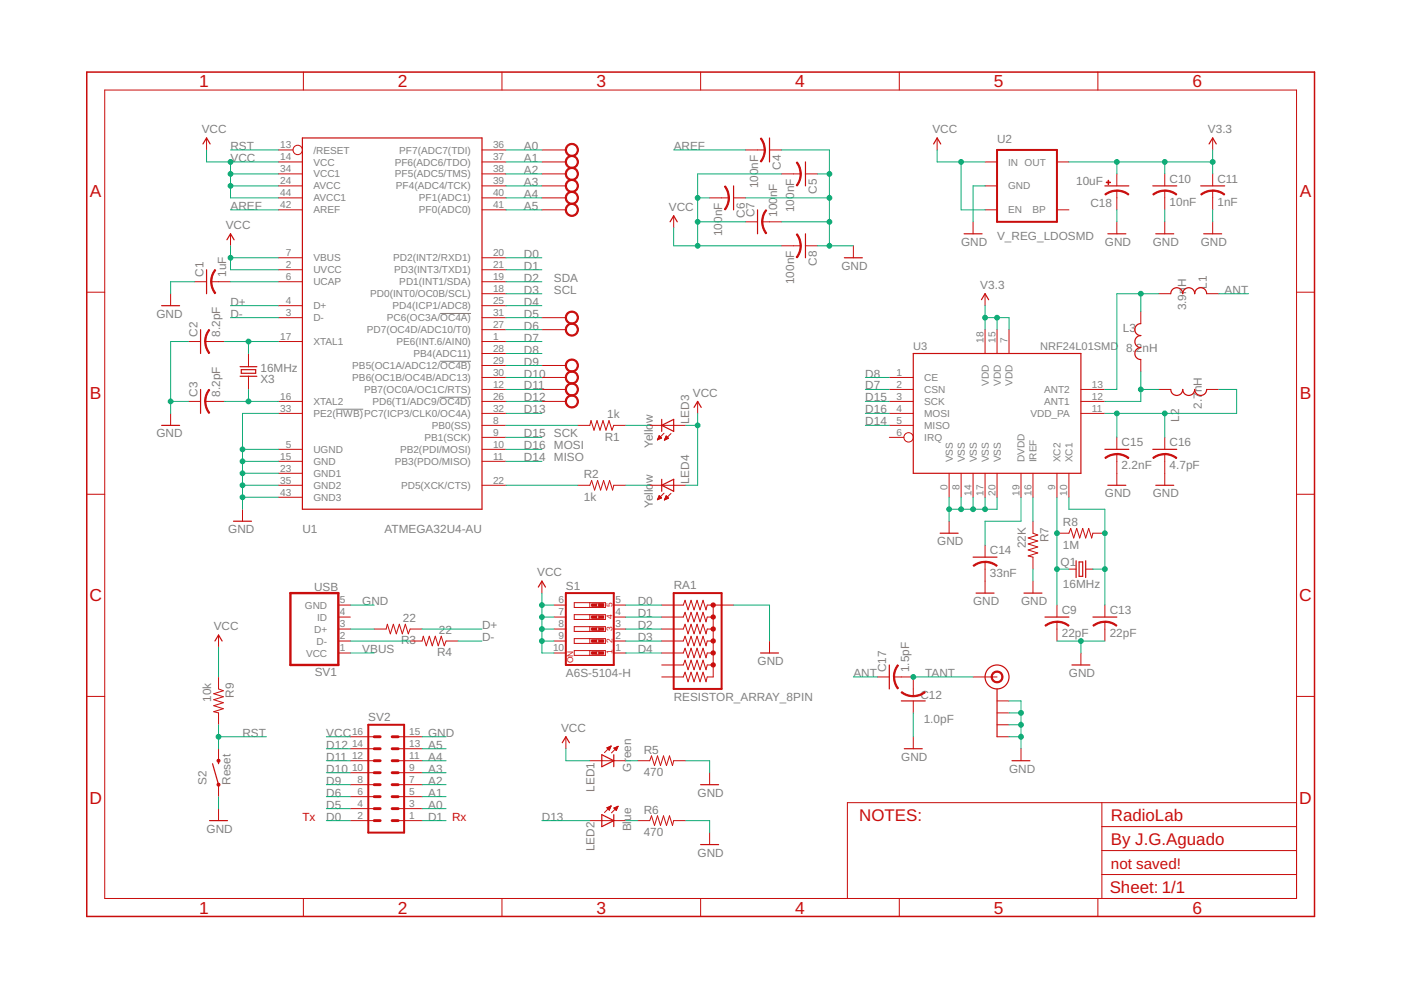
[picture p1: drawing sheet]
<svg xmlns="http://www.w3.org/2000/svg" width="297mm" height="210mm" viewBox="0 0 297 210" stroke-linecap="round" stroke-linejoin="round" font-family="sans-serif">
<path d="M93.3 66.5h6.6M93.3 76.6h6.6M71.2 86.8h5.8M93.2 84.2h6.7" fill="none" stroke="#808080" stroke-width=".21"/>
<g fill="none" stroke="#c90d0c" stroke-width=".25">
<path d="M43 30.5l.8-1.2 .8 1.2M64.1 29.3h38.1v78.7h-38.1zM155.5 39.4v5.1M163.2 29.3v5M170.8 34.3v5.1M198 30.5l.7-1.2 .8 1.2M234.3 39.4h5M244.4 39.4h5.1M254.6 39.4h5.1M256.3 30.5l.8-1.2 .8 1.2M43.8 57.2v5.1M48.1 50.8l.8-1.2 .7 1.2"/>
<path d="M142.1 47l.7-1.2 .8 1.2M160.6 44.5v5.1M170.8 49.6v5.1M179 54.7h3.8M204.4 49.6h3.8M234.9 49.6h3.8M245 49.6h3.9M255.2 49.6h3.8M34.3 64.8h3.8M42.5 69.9v5.1M50.9 77.7h3.6M50.9 79.8h3.6"/>
<path d="M51.2 78.4h3v.7h-3zM193.6 75h35.6v25.4h-35.6zM208.1 63.5l.8-1.2 .7 1.2M241.9 68.6a1.26 1.26 0 0 0-1.3 1.3 1.26 1.26 0 0 0 1.3 1.2 1.27 1.27 0 0 0-1.3 1.3 1.27 1.27 0 0 0 1.3 1.3 1.27 1.27 0 0 0-1.3 1.3 1.27 1.27 0 0 0 1.3 1.2M248.2 62.3a1.27 1.27 0 0 1 1.3-1.3 1.27 1.27 0 0 1 1.3 1.3 1.27 1.27 0 0 1 1.2-1.3 1.27 1.27 0 0 1 1.3 1.3 1.27 1.27 0 0 1 1.3-1.3 1.27 1.27 0 0 1 1.2 1.3M34.3 90.2h3.8M42.5 82.6v5.1M140.3 90.2l2.5-1.3v2.6zM140.3 88.9v2.6M147.2 86.4l.7-1.3 .8 1.3M234.3 95.3h5M244.4 95.3h5.1"/>
<path d="M248.2 82.6a1.27 1.27 0 0 0 1.3 1.2 1.27 1.27 0 0 0 1.3-1.2 1.27 1.27 0 0 0 1.2 1.2 1.27 1.27 0 0 0 1.3-1.2 1.27 1.27 0 0 0 1.3 1.2 1.27 1.27 0 0 0 1.2-1.2M49.5 110.5h3.8M140.3 101.6v2.6M140.3 102.9l2.5-1.3v2.6zM199.3 113.1h3.8M206.3 118.1h5.1M228.2 118.9v3.5M228.8 119.1h.8v3.1h-.8zM230.2 118.9v3.5M234.9 102.9h3.8M245 102.9h3.9M45.6 135.9l.7-1.3 .8 1.3"/>
<path d="M114.1 124.5l.8-1.3 .8 1.3M161.2 138.5h3.9M206.9 125.8h3.9M217.1 125.8h3.8M221.6 130.8h5M231.7 130.8h5.1M119.2 157.5l.8-1.3 .7 1.3M188.6 141v5.1M191.1 148.6h5.1M191.7 158.7h3.8M211.4 146.1v10.1M227.3 141h3.8"/>
<path d="M44.4 174h3.8M45.1 161.9l1.2 4.5M46.3 161.3v.6M127.6 160l2.5 1.3-2.5 1.3zM127.6 172.7l2.5 1.3-2.5 1.3zM130.1 160v2.6M130.1 172.7v2.6M148.5 166.4h3.9M148.5 179.1h3.9M214.6 161.3h3.8"/>
<circle cx="211.4" cy="143.5" r="2.54"/>
</g>
<g fill="none" stroke="#c90d0c" stroke-width=".21">
<path d="M22.2 19.1h252.7v171.4h-252.7zM64.3 15.3v3.8M106.4 15.3v3.8M148.5 15.3v3.8M190.7 15.3v3.8M232.8 15.3v3.8M43.8 29.3v2.5M59 31.8h3.1M59 36.9h5.1M59 34.3h5.1M59 39.4h5.1M102.2 31.8h5.1"/>
<path d="M102.2 36.9h5.1M102.2 34.3h5.1M102.2 39.4h5.1M114.9 31.8h5.1M114.9 36.9h5.1M114.9 34.3h5.1M114.9 39.4h5.1M158.1 31.8h4M163.2 31.8h2.5M165.7 36.9h4.1M170.8 36.9h2.5M198.7 29.3v2.5"/>
<path d="M208.9 34.3h2.5M208.9 39.4h2.5M224.1 34.3h2.5M236.8 36.9v2.5M247 36.9v2.5M257.1 29.3v2.5M257.1 36.9v2.5M41.3 59.7h2.5M44.8 59.7h4.1M48.9 49.6v2.5M59 59.7h5.1M59 42h5.1"/>
<path d="M59 44.5h5.1M59 57.2h5.1M59 54.7h5.1M102.2 59.7h5.1M102.2 42h5.1M102.2 44.5h5.1M102.2 57.2h5.1M102.2 54.7h5.1M114.9 42h5.1M114.9 44.5h5.1M142.8 45.8v2.5M150.5 42h4"/>
<path d="M155.5 42h2.6M158.1 47h2.5M161.6 47h4.1M165.7 52.1h4.1M170.8 52.1h2.5M180.9 52.1v2.6M206.3 47v2.6M208.9 44.5h2.5M224.1 44.5h2.5M236.8 40.4v4.1M236.8 47v2.6M247 40.4v4.1"/>
<path d="M247 47v2.6M257.1 40.4v4.1M257.1 47v2.6M18.4 62h3.8M36.2 62.3v2.5M40 72.4h2.5M43.5 72.4h4.1M52.7 75v2.7M52.7 79.8v2.8M59 72.4h5.1M59 67.4h5.1M59 64.8h5.1"/>
<path d="M102.2 72.4h5.1M102.2 67.4h5.1M102.2 69.9h5.1M102.2 77.5h5.1M102.2 62.3h5.1M102.2 64.8h5.1M102.2 75h5.1M114.9 67.4h5.1M114.9 69.9h5.1M114.9 77.5h5.1M208.9 62.3v2.5M208.9 69.9v5.1"/>
<path d="M211.4 69.9v5.1M213.9 69.9v5.1M241.9 66.1v2.5M241.9 76.2v2.6M245.7 62.3h2.5M255.8 62.3h2.6M274.9 62h3.8M36.2 87.7v2.5M40 85.1h2.5M43.5 85.1h4.1M59 85.1h5.1M59 87.7h5.1"/>
<path d="M59 97.8h5.1M59 95.3h5.1M102.2 85.1h5.1M102.2 90.2h5.1M102.2 80h5.1M102.2 82.6h5.1M102.2 87.7h5.1M102.2 92.7h5.1M102.2 97.8h5.1M102.2 95.3h5.1M114.9 85.1h5.1M114.9 80h5.1"/>
<path d="M114.9 82.6h5.1M122.5 90.2h2.6l.2-1 .6 2 .7-2 .6 2 .6-2 .7 2 .6-2 .7 2 .3-1h2.6M137.8 90.2h7.6M139.4 93.2h.1M139.4 93.1h.3M139.5 93h.5M139.6 92.9h.7M139.6 92.8h.6M139.7 92.6h.3M139.7 92.5h.2M139.8 92.4l-.4 .9M139.8 92.4l.5 .5"/>
<path d="M139.8 92.4h.1M140.3 92.9l-.9 .4M140.8 91.9l-1.4 1.4M140.9 93.2h.2M140.9 93.1h.4M141 93h.6M141.1 92.9h.6M141.1 92.8h.5M141.2 92.6h.3M141.2 92.5h.1M141.2 92.4l.6 .5-.9 .4zM142.3 91.9l-1.4 1.4"/>
<path d="M147.9 85.1v2.6M188.6 85.1h5M188.6 90.2h5M188.6 80h5M188.6 82.6h5M188.6 87.7h5M188.6 92.7h3M229.2 85.1h5.1M229.2 82.6h5.1M229.2 87.7h5.1M236.8 92.7v2.6M236.8 96.3v6.6"/>
<path d="M245.7 82.6h2.5M247 92.7v2.6M247 96.3v6.6M255.8 82.6h2.6M18.4 104.8h3.8M51.4 108v2.5M59 102.9h5.1M59 105.4h5.1M59 100.4h5.1M102.2 102.9h5.1M122.5 102.9h2.6l.3-1 .7 2 .6-2 .6 2 .7-2 .6 2 .6-2 .7 2 .2-1h2.6M137.8 102.9h7.6"/>
<path d="M139.4 105.9h.1M139.5 105.8h.3M139.5 105.7h.6M139.6 105.5h.7M139.6 105.4h.5M139.7 105.3h.3M139.7 105.2h.2M139.8 105.1l.5 .5-.9 .4zM140.8 104.6l-1.4 1.4M140.9 105.9h.2M141 105.8h.4M141 105.7h.7"/>
<path d="M141.1 105.5h.6M141.1 105.4h.4M141.2 105.3h.2M141.2 105.2h.1M141.2 105.1l.6 .5-.9 .4zM142.3 104.6l-1.4 1.4M201.2 100.4v5M201.2 110.5v2.6M203.8 100.4v5M206.3 100.4v5M208.9 100.4v5M208.9 115.6v2.5"/>
<path d="M208.9 119.1v6.7M211.4 100.4v5M216.5 100.4v5M219 110.5v2.6l1 .3-2 .7 2 .6-2 .6 2 .7-2 .6 2 .6-2 .7 1 .2v2.6M219 100.4v5M224.1 100.4v5M224.1 113.1h2.5l.4-1.1 .6 2.1 .7-2.1 .6 2.1 .7-2.1 .6 2.1 .6-2.1 .7 2.1 .2-1h2.6M226.6 100.4v5M274.9 104.8h3.8M46.3 134.6v2.6M71.7 133.4h2.6M71.7 135.9h2.6"/>
<path d="M71.7 138.5h2.6M71.7 130.8h2.6M71.7 128.3h2.6M79.3 133.4h2.6l.2-1 .7 2 .6-2 .6 2 .7-2 .6 2 .6-2 .7 2 .4-1h2.5M87 135.9h2.5l.2-1 .7 2 .6-2 .7 2 .6-2 .6 2 .7-2 .6 2 .4-1h2.5M114.9 123.2v2.6M117.4 133.4h2.6M117.4 135.9h2.6M117.4 138.5h2.6M117.4 130.8h2.6M117.4 128.3h2.6M121.8 127.8h6.6v1h-6.6z"/>
<path d="M121.8 130.3h6.6v1h-6.6zM121.8 132.9h6.6v1h-6.6zM121.8 135.4h6.6v1h-6.6zM121.8 137.9h6.6v1.1h-6.6zM125.1 127.8v1M125.1 130.3v1M125.1 132.9v1M125.1 135.4v1M125.1 137.9v1.1M126.4 128h.6M126.4 128.5h.6M126.4 130.6h.6"/>
<path d="M126.4 131.1h.6M126.4 133.1h.6M126.4 133.6h.6M126.4 135.7h.6M126.4 136.2h.6M126.4 138.2h.6M126.4 138.7h.6M130.1 133.4h2.6M130.1 135.9h2.6M130.1 138.5h2.6M130.1 130.8h2.6M130.1 128.3h2.6"/>
<path d="M140.3 133.4h4.6l.3-1 .7 2 .6-2 .7 2 .6-2 .6 2 .7-2 .6 2 .2-1h1.3M140.3 135.9h4.6l.3-1 .7 2 .6-2 .7 2 .6-2 .6 2 .7-2 .6 2 .2-1h1.3M140.3 138.5h4.6l.3-1.1 .7 2.1 .6-2.1 .7 2.1 .6-2.1 .6 2.1 .7-2.1 .6 2.1 .2-1h1.3M140.3 130.8h4.6l.3-1 .7 2 .6-2 .7 2 .6-2 .6 2 .7-2 .6 2 .2-1h1.3M140.3 128.3h4.6l.3-1 .7 2 .6-2 .7 2 .6-2 .6 2 .7-2 .6 2 .2-1h5.6M151.2 128.3v15.2h-1.3l-.2 1-.6-2-.7 2-.6-2-.6 2-.7-2-.6 2-.7-2-.3 1h-4.6M163.2 135.9v2.6M219 123.2v2.6M224.1 128.3v2.5M224.1 131.8v4.1M226.6 120.7h1.6M229.2 138.5v2.5"/>
<path d="M230.2 120.7h1.5M234.3 128.3v2.5M234.3 131.8v4.1M18.4 147.7h3.8M46.3 143.5v2.6l1 .4-2 .6 2 .6-2 .7 2 .6-2 .6 2 .7-2 .6 1 .3v2.5M46.3 158.7v2.6M74.3 156.2h5M74.3 158.7h5M84.4 156.2h5.1M84.4 158.7h5.1M120 156.2v2.5M128.7 158.6l.9-.4-.4 .9z"/>
<path d="M128.7 158.6h.7M128.8 158.7h.5M128.8 158.5h.6M129 158.9h.3M129.1 159h.1M129.1 158.4h.4M129.4 158.2h.1M129.6 158.2l-1.4 1.4M130.2 158.6l.8-.4-.3 .9zM130.2 158.6h.7M130.3 158.7h.5M130.4 158.9h.4"/>
<path d="M130.5 158.5h.4M130.5 159h.2M130.6 159.1h.1M130.7 158.4h.3M131 158.2v.1M131 158.2l-1.4 1.4M140.3 141h4.6l.3-1 .7 2 .6-2 .7 2 .6-2 .6 2 .7-2 .6 2 .2-1h1.3M186 143.5h2.6M189.6 143.5h4v4.1M193.6 148.6v2.6M193.6 156.2v2.5M206.3 143.5h5.1"/>
<path d="M211.4 148.6h2.5M211.4 151.2h2.5M211.4 153.7h2.5M211.4 156.2h2.5M216.5 158.7v2.6M274.9 147.7h3.8M46.3 166.4v2.5M46.3 171.4v2.6M74.3 174h5M74.3 171.4h5M74.3 168.9h5M74.3 166.4h5"/>
<path d="M74.3 163.8h5M74.3 161.3h5M84.4 174h5.1M84.4 171.4h5.1M84.4 168.9h5.1M84.4 166.4h5.1M84.4 163.8h5.1M84.4 161.3h5.1M125.1 174h7.6M125.1 161.3h7.6M128.7 171.3h.7M128.8 171.4h.5"/>
<path d="M128.9 171.5h.4M128.9 171.2h.6M129.1 171.6h.1M129.2 171.7v.1M129.2 171h.3M129.5 170.9h.1M129.6 170.9l-1.4 1.4M129.6 170.9l-.4 .9-.5-.5M129.6 170.9l-.9 .4M130.2 171.3l.8-.4-.3 .9zM130.2 171.4h.6M130.2 171.3h.7"/>
<path d="M130.3 171.5h.5M130.5 171.6h.2M130.5 171.2h.4M130.6 171.7h.1M130.8 171h.2M131 170.9l-1.4 1.4M135.2 174h2.6l.3-1 .7 2 .6-2 .6 2 .7-2 .6 2 .6-2 .7 2 .2-1h2.6M135.2 161.3h2.6l.3-1 .7 2 .6-2 .6 2 .7-2 .6 2 .6-2 .7 2 .2-1h2.6M150.5 163.8v2.6M150.5 176.5v2.6M233.6 170.2v20.3M233.6 175.3h41.3"/>
<path d="M274.9 170.2h-95.2v20.3M64.3 190.5v3.8M106.4 190.5v3.8M148.5 190.5v3.8M190.7 190.5v3.8M232.8 190.5v3.8M233.6 185.4h41.3M233.6 180.3h41.3"/>
<circle cx="63.1" cy="31.8" r=".99"/>
<circle cx="192.6" cy="92.7" r=".99"/>
</g>
<g fill="#c90d0c" stroke="#c90d0c" stroke-width=".21">
<path d="M45.6 57.1l.1 .2-.7 1.4-.1 1h-.2v-.2a3.9 3.9 0 0 1 .9-2.4z" fill-rule="evenodd"/>
<path d="M44.7 59.7h.2l.2 1 .6 1.4-.2 .2-.6-1.2z" fill-rule="evenodd"/>
<path d="M44.3 69.8l.2 .2-.7 1.4-.2 1h-.2l.2-1.3z" fill-rule="evenodd"/>
<path d="M43.4 72.4h.3l.1 1 .7 1.4-.2 .2-.7-1.2z" fill-rule="evenodd"/>
<path d="M44.3 82.5l.2 .2-.7 1.4-.2 1h-.2l.2-1.3z" fill-rule="evenodd"/>
<path d="M43.4 85.1h.3l.1 1 .7 1.4-.2 .2-.7-1.2z" fill-rule="evenodd"/>
<path d="M162 31.8h.3l-.1 .8-.4 1.1-.4 .7-.2-.2 .5-.9z" fill-rule="evenodd"/>
<path d="M161.2 29.4l.2-.1 .4 .7 .5 1.8h-.3l-.1-1z" fill-rule="evenodd"/>
<path d="M169.6 36.9h.3l-.1 .8-.3 1-.5 .7-.2-.1 .5-.9z" fill-rule="evenodd"/>
<path d="M168.8 34.5l.2-.2 .5 .7 .4 1.9h-.3l-.3-1.5z" fill-rule="evenodd"/>
<path d="M154.4 42h.3l-.1 .8-.4 1-.4 .7-.2-.1 .5-.9z" fill-rule="evenodd"/>
<path d="M153.6 39.6l.2-.2 .4 .7 .4 1.9h-.2l-.1-1.1z" fill-rule="evenodd"/>
<path d="M169.6 52.1h.3l-.1 .8-.3 1.1-.5 .7-.2-.2 .7-1.4z" fill-rule="evenodd"/>
<path d="M168.8 49.7l.2-.1 .5 .6 .4 1.9h-.3l-.3-1.5z" fill-rule="evenodd"/>
<path d="M191.2 146.6l1.4 .7 1 .2v.2h-.8l-1.1-.4-.6-.4z" fill-rule="evenodd"/>
<path d="M193.6 147.5l1.5-.3 .9-.6 .2 .3-1.2 .6-1.4 .2z" fill-rule="evenodd"/>
<path d="M190.3 140.9l.2 .2-.7 1.4-.1 1h-.3l.2-1.3z" fill-rule="evenodd"/>
<path d="M189.4 143.5h.3l.1 1 .7 1.4-.2 .2-.6-1.2z" fill-rule="evenodd"/>
<path d="M210.5 142.6a1.26 1.26 0 0 1 2 .3 1.26 1.26 0 0 1-.7 1.8 1.26 1.26 0 0 1-1.7-1.2h.3a1.01 1.01 0 0 1 1.5-.8 1.01 1.01 0 0 1 .1 1.7 1.01 1.01 0 0 1-1.6-.6v-.3h-.3z" fill-rule="evenodd"/>
<path d="M247 40.3l1.3 .2 1.2 .7-.1 .2-1.4-.7-1-.2z" fill-rule="evenodd"/>
<path d="M244.4 41.2l1.2-.7 1.4-.2v.3l-1.1 .1-1.3 .7z" fill-rule="evenodd"/>
<path d="M257.1 40.3l1.4 .2 1.2 .7-.2 .2-.9-.5-1.5-.4z" fill-rule="evenodd"/>
<path d="M254.6 41.2l1.2-.7 1.3-.2v.3l-1 .1-1.4 .7z" fill-rule="evenodd"/>
<path d="M236.8 40.3l1.3 .2 1.3 .7-.2 .2-1.4-.7-1-.2z" fill-rule="evenodd"/>
<path d="M234.3 41.2l1.2-.7 1.3-.2v.3l-1 .1-1.4 .7z" fill-rule="evenodd"/>
<path d="M120.2 30.8a1.39 1.39 0 0 1 2.2 .3 1.39 1.39 0 0 1-.8 2 1.39 1.39 0 0 1-1.8-1.3h.3a1.15 1.15 0 0 1 1.6-1.1 1.15 1.15 0 0 1 .3 1.9 1.15 1.15 0 0 1-1.9-.5v-.3h-.3z" fill-rule="evenodd"/>
<path d="M120.2 33.4a1.39 1.39 0 0 1 2.2 .2 1.39 1.39 0 0 1-.8 2.1 1.39 1.39 0 0 1-1.8-1.4h.3a1.15 1.15 0 0 1 1.6-1.1 1.15 1.15 0 0 1 .3 2 1.15 1.15 0 0 1-1.9-.6v-.3h-.3z" fill-rule="evenodd"/>
<path d="M120.2 35.9a1.39 1.39 0 0 1 2.2 .3 1.39 1.39 0 0 1-.8 2 1.39 1.39 0 0 1-1.8-1.3h.3a1.15 1.15 0 0 1 1.6-1.1 1.15 1.15 0 0 1 .3 1.9 1.15 1.15 0 0 1-1.9-.6v-.2h-.3z" fill-rule="evenodd"/>
<path d="M120.2 38.5a1.39 1.39 0 0 1 2.2 .2 1.39 1.39 0 0 1-.8 2.1 1.39 1.39 0 0 1-1.8-1.4h.3a1.15 1.15 0 0 1 1.6-1.1 1.15 1.15 0 0 1 .3 1.9 1.15 1.15 0 0 1-1.9-.5v-.3h-.3z" fill-rule="evenodd"/>
<path d="M120.2 41a1.39 1.39 0 0 1 2.2 .2 1.39 1.39 0 0 1-.8 2.1 1.39 1.39 0 0 1-1.8-1.3h.3a1.15 1.15 0 0 1 1.6-1.1 1.15 1.15 0 0 1 .3 1.9 1.15 1.15 0 0 1-1.9-.6v-.2h-.3z" fill-rule="evenodd"/>
<path d="M120.2 43.5a1.39 1.39 0 0 1 2.2 .3 1.39 1.39 0 0 1-.8 2 1.39 1.39 0 0 1-1.8-1.3h.3a1.15 1.15 0 0 1 1.6-1.1 1.15 1.15 0 0 1 .3 1.9 1.15 1.15 0 0 1-1.9-.5v-.3h-.3z" fill-rule="evenodd"/>
<path d="M120.2 66.4a1.4 1.4 0 0 1 2.2 .2 1.4 1.4 0 0 1-.8 2.1 1.4 1.4 0 0 1-1.8-1.3h.3a1.15 1.15 0 0 1 1.6-1.1 1.15 1.15 0 0 1 .3 1.9 1.15 1.15 0 0 1-1.9-.6v-.2h-.3z" fill-rule="evenodd"/>
<path d="M120.2 68.9a1.4 1.4 0 0 1 2.2 .3 1.4 1.4 0 0 1-.8 2 1.4 1.4 0 0 1-1.8-1.3h.3a1.15 1.15 0 0 1 1.6-1.1 1.15 1.15 0 0 1 .3 1.9 1.15 1.15 0 0 1-1.9-.5v-.3h-.3z" fill-rule="evenodd"/>
<path d="M120.2 76.5a1.4 1.4 0 0 1 2.2 .3 1.4 1.4 0 0 1-.8 2 1.4 1.4 0 0 1-1.8-1.3h.3a1.15 1.15 0 0 1 1.6-1.1 1.15 1.15 0 0 1 .3 1.9 1.15 1.15 0 0 1-1.9-.5v-.3h-.3z" fill-rule="evenodd"/>
<path d="M120.2 79.1a1.4 1.4 0 0 1 2.2 .2 1.4 1.4 0 0 1-.8 2.1 1.4 1.4 0 0 1-1.8-1.4h.3a1.15 1.15 0 0 1 1.6-1 1.15 1.15 0 0 1 .3 1.9 1.15 1.15 0 0 1-1.9-.6v-.3h-.3z" fill-rule="evenodd"/>
<path d="M120.2 81.6a1.4 1.4 0 0 1 2.2 .3 1.4 1.4 0 0 1-.8 2 1.4 1.4 0 0 1-1.8-1.3h.3a1.15 1.15 0 0 1 1.6-1.1 1.15 1.15 0 0 1 .3 1.9 1.15 1.15 0 0 1-1.9-.5v-.3h-.3z" fill-rule="evenodd"/>
<path d="M120.2 84.2a1.4 1.4 0 0 1 2.2 .2 1.4 1.4 0 0 1-.8 2.1 1.4 1.4 0 0 1-1.8-1.4h.3a1.15 1.15 0 0 1 1.6-1 1.15 1.15 0 0 1 .3 1.9 1.15 1.15 0 0 1-1.9-.6v-.3h-.3z" fill-rule="evenodd"/>
<path d="M224.1 131.7h.3a3.9 3.9 0 0 1 2.3 .9l-.2 .2-1.4-.7-1-.1z" fill-rule="evenodd"/>
<path d="M221.6 132.6l1.2-.7 1.3-.2v.3l-1 .1-1.4 .7z" fill-rule="evenodd"/>
<path d="M234.3 131.7l1.3 .2 1.2 .7-.1 .2-1.4-.7-1-.1z" fill-rule="evenodd"/>
<path d="M231.7 132.6l1.2-.7 1.4-.2v.3l-1.1 .1-1.3 .7z" fill-rule="evenodd"/>
<path d="M208.9 119h.2a3.9 3.9 0 0 1 2.3 .9l-.1 .2-1.4-.7-1-.1z" fill-rule="evenodd"/>
<path d="M206.3 119.9l1.2-.7 1.4-.2v.3l-1.1 .1-1.3 .7z" fill-rule="evenodd"/>
<path d="M236.8 96.1l1.3 .3 1.3 .6-.2 .2-.9-.5-1.5-.3z" fill-rule="evenodd"/>
<path d="M234.3 97l1.2-.6 1.3-.2v.2l-1 .1-1.4 .7z" fill-rule="evenodd"/>
<path d="M247 96.1l1.3 .3 1.2 .6-.1 .2-.9-.5-1.5-.3z" fill-rule="evenodd"/>
<path d="M244.4 97l1.2-.6 1.4-.2v.2l-1.1 .1-1.3 .7z" fill-rule="evenodd"/>
<path d="M150.8 128.1a.46 .46 0 0 1 .8-.1 .46 .46 0 0 1-.2 .7 .46 .46 0 0 1-.7-.4h.6h-.6z" fill-rule="evenodd"/>
<path d="M150.8 130.6a.46 .46 0 0 1 .8-.1 .46 .46 0 0 1-.2 .8 .46 .46 0 0 1-.7-.5l.6 .1-.6-.1z" fill-rule="evenodd"/>
<path d="M150.8 133.1a.46 .46 0 0 1 .8 0 .46 .46 0 0 1-.2 .7 .46 .46 0 0 1-.7-.4h.6h-.6z" fill-rule="evenodd"/>
<path d="M150.8 135.7a.46 .46 0 0 1 .8-.1 .46 .46 0 0 1-.2 .7 .46 .46 0 0 1-.7-.4h.6h-.6z" fill-rule="evenodd"/>
<path d="M150.8 140.8a.46 .46 0 0 1 .8-.1 .46 .46 0 0 1-.2 .7 .46 .46 0 0 1-.7-.4h.6h-.6z" fill-rule="evenodd"/>
<path d="M150.8 138.2a.46 .46 0 0 1 .8 0 .46 .46 0 0 1-.2 .7 .46 .46 0 0 1-.7-.4h.6h-.6z" fill-rule="evenodd"/>
<path d="M162.4 44.5l.2 .1-.6 .9-.3 1.5h-.2l.2-1.3z" fill-rule="evenodd"/>
<path d="M161.5 47h.3l.1 1 .7 1.4-.3 .2-.6-1.2z" fill-rule="evenodd"/>
<circle cx="46.3" cy="166.4" r=".33"/>
<circle cx="46.3" cy="161.3" r=".33"/>
</g>
<path d="M211.4 31.8h12.7v15.2h-12.7zM120 125.8h10.1v15.2h-10.1zM142.8 125.8h10.2v20.3h-10.2zM78.1 153.7h7.6v22.8h-7.6z" fill="none" stroke="#c90d0c" stroke-width=".42"/>
<g fill="#c90d0c" stroke="#c90d0c" stroke-width=".21">
<path d="M234.5 38.6h.9v.1h-.9z"/>
<path d="M234.9 38.2h.2v.9h-.2z"/>
<path d="M125.4 128h1v.5h-1z"/>
<path d="M127 128h1v.5h-1z"/>
<path d="M125.4 130.6h1v.5h-1z"/>
<path d="M127 130.6h1v.5h-1z"/>
<path d="M125.4 133.1h1v.5h-1z"/>
<path d="M127 133.1h1v.5h-1z"/>
<path d="M125.4 135.7h1v.5h-1z"/>
<path d="M127 135.7h1v.5h-1z"/>
<path d="M125.4 138.2h1v.5h-1z"/>
<path d="M127 138.2h1v.5h-1z"/>
</g>
<g fill="none" stroke="#c90d0c" stroke-width=".61">
<path d="M79.3 156.2h1.3M79.3 158.7h1.3M83.1 156.2h1.3M83.1 158.7h1.3M79.3 168.9h1.3M79.3 171.4h1.3M79.3 174h1.3M79.3 163.8h1.3M79.3 166.4h1.3M79.3 161.3h1.3M83.1 168.9h1.3M83.1 171.4h1.3"/>
<path d="M83.1 174h1.3M83.1 163.8h1.3M83.1 166.4h1.3M83.1 161.3h1.3"/>
</g>
<path d="M61.6 125.8h10.1v15.2h-10.1z" fill="none" stroke="#c90d0c" stroke-width=".51"/>
<path d="M18.4 15.3h260.3v179h-260.3z" fill="none" stroke="#c90d0c" stroke-width=".32"/>
<g fill="none" stroke="#0dab76" stroke-width=".21">
<path d="M43.8 31.8v2.5h15.2M48.9 31.8h10.1M48.9 36.9h10.1M48.9 34.3v7.7h10.1M48.9 39.4h10.1M107.3 31.8h7.6M107.3 36.9h7.6M107.3 39.4h7.6M107.3 34.3h7.6M142.8 31.8h15.3M165.7 31.8h10.2v20.3M165.7 36.9h-17.8v15.2"/>
<path d="M173.3 36.9h2.6M198.7 31.8v2.5h10.2M203.8 34.3v10.2h5.1M208.9 39.4h-2.6v7.6M226.6 34.3h30.5M236.8 34.3v2.6M247 34.3v2.6M257.1 31.8v5.1M41.3 59.7h-5.1v2.6M48.9 59.7h10.1M48.9 44.5h10.1M48.9 52.1v5.1h10.1"/>
<path d="M48.9 54.7h10.1M107.3 59.7h7.6M107.3 42h7.6M107.3 44.5h7.6M107.3 54.7h7.6M107.3 57.2h7.6M142.8 48.3v3.8h22.9M147.9 47h10.2M147.9 42h2.6M158.1 42h17.8M165.7 47h10.2M173.3 52.1h7.6"/>
<path d="M236.8 44.5v2.5M247 44.5v2.5M257.1 44.5v2.5M40 72.4h-3.8v15.3M47.6 72.4h11.4M48.9 64.8h10.1M48.9 67.4h10.1M52.7 72.4v2.6M107.3 72.4h7.6M107.3 62.3h7.6M107.3 64.8h7.6M107.3 67.4h7.6"/>
<path d="M107.3 69.9h7.6M107.3 75h7.6M107.3 77.5h7.6M208.9 64.8v5.1M208.9 67.4h5v2.5M211.4 67.4v2.5M241.9 78.8v6.3h-7.6M241.9 62.3v3.8M245.7 62.3h-8.9v20.3h-2.5M258.4 62.3h6.3M36.2 85.1h3.8M47.6 85.1h11.4"/>
<path d="M51.4 97.8h7.6M51.4 95.3h7.6M52.7 82.6v2.5M59 87.7h-7.6v20.3M107.3 97.8h7.6M107.3 95.3h7.6M107.3 87.7h7.6M107.3 85.1h7.6M107.3 90.2h15.2M107.3 80h7.6M107.3 92.7h7.6M107.3 82.6h7.6"/>
<path d="M132.7 90.2h5.1M145.4 90.2h2.5M147.9 87.7v15.2h-2.5M183.5 87.7h5.1M183.5 85.1h5.1M183.5 90.2h5.1M183.5 80h5.1M183.5 82.6h5.1M236.8 87.7v5M241.9 82.6h3.8M247 87.7v5M258.4 82.6h3.8v5.1h-27.9"/>
<path d="M51.4 105.4h7.6M51.4 102.9h7.6M51.4 100.4h7.6M107.3 102.9h15.2M132.7 102.9h5.1M201.2 105.4v5.1M203.8 105.4v2.6M206.3 105.4v2.6M208.9 105.4v2.6M211.4 105.4v2.6h-10.2M216.5 105.4v5.1h-7.6v5.1M219 105.4v5.1"/>
<path d="M224.1 105.4v22.9M226.6 105.4v2.6h7.7v20.3M46.3 137.2v6.3M74.3 128.3h5M74.3 135.9h12.7M74.3 133.4h5M74.3 138.5h5M89.5 133.4h12.7M97.1 135.9h5.1M114.9 128.3h2.5M114.9 135.9h2.5M114.9 130.8h2.5"/>
<path d="M114.9 133.4h2.5M114.9 125.8v12.7h2.5M132.7 128.3h7.6M132.7 135.9h7.6M132.7 130.8h7.6M132.7 133.4h7.6M132.7 138.5h7.6M155.5 128.3h7.7v7.6M219 120.7v2.5M224.1 135.9h10.2M224.1 120.7h2.5M229.2 135.9v2.6"/>
<path d="M231.7 120.7h2.6M46.3 156.2h10.2M46.3 153.7v5M69.2 156.2h5.1M69.2 158.7h5.1M89.5 156.2h5.1M89.5 158.7h5.1M120 158.7v2.6h5.1M180.9 143.5h5.1M193.6 151.2v5M193.6 143.5h12.7M213.9 148.6h2.6v10.1"/>
<path d="M213.9 151.2h2.6M213.9 153.7h2.6M213.9 156.2h2.6M46.3 168.9v2.5M69.2 161.3h5.1M69.2 174h5.1M69.2 171.4h5.1M69.2 168.9h5.1M69.2 166.4h5.1M69.2 163.8h5.1M89.5 161.3h5.1M89.5 174h5.1"/>
<path d="M89.5 171.4h5.1M89.5 168.9h5.1M89.5 166.4h5.1M89.5 163.8h5.1M114.9 174h10.2M132.7 161.3h2.5M132.7 174h2.5M145.4 161.3h5.1v2.5M145.4 174h5.1v2.5"/>
</g>
<g fill="#0dab76" stroke="#0dab76" stroke-width=".21">
<circle cx="51.4" cy="105.4" r=".51"/>
<circle cx="51.4" cy="102.9" r=".51"/>
<circle cx="51.4" cy="100.4" r=".51"/>
<circle cx="51.4" cy="97.8" r=".51"/>
<circle cx="51.4" cy="95.3" r=".51"/>
<circle cx="36.2" cy="85.1" r=".51"/>
<circle cx="175.9" cy="36.9" r=".51"/>
<circle cx="175.9" cy="42" r=".51"/>
<circle cx="175.9" cy="47" r=".51"/>
<circle cx="175.9" cy="52.1" r=".51"/>
<circle cx="216.5" cy="151.2" r=".51"/>
<circle cx="216.5" cy="153.7" r=".51"/>
<circle cx="216.5" cy="156.2" r=".51"/>
<circle cx="229.2" cy="135.9" r=".51"/>
<circle cx="201.2" cy="108" r=".51"/>
<circle cx="203.8" cy="108" r=".51"/>
<circle cx="206.3" cy="108" r=".51"/>
<circle cx="208.9" cy="108" r=".51"/>
<circle cx="46.3" cy="156.2" r=".51"/>
<circle cx="48.9" cy="36.9" r=".51"/>
<circle cx="48.9" cy="39.4" r=".51"/>
<circle cx="48.9" cy="34.3" r=".51"/>
<circle cx="147.9" cy="90.2" r=".51"/>
<circle cx="48.9" cy="54.7" r=".51"/>
<circle cx="147.9" cy="47" r=".51"/>
<circle cx="147.9" cy="42" r=".51"/>
<circle cx="147.9" cy="52.1" r=".51"/>
<circle cx="203.8" cy="34.3" r=".51"/>
<circle cx="114.9" cy="135.9" r=".51"/>
<circle cx="114.9" cy="133.4" r=".51"/>
<circle cx="114.9" cy="130.8" r=".51"/>
<circle cx="114.9" cy="128.3" r=".51"/>
<circle cx="52.7" cy="72.4" r=".51"/>
<circle cx="52.7" cy="85.1" r=".51"/>
<circle cx="193.6" cy="143.5" r=".51"/>
<circle cx="211.4" cy="67.4" r=".51"/>
<circle cx="208.9" cy="67.4" r=".51"/>
<circle cx="236.8" cy="34.3" r=".51"/>
<circle cx="247" cy="34.3" r=".51"/>
<circle cx="257.1" cy="34.3" r=".51"/>
<circle cx="224.1" cy="113.1" r=".51"/>
<circle cx="224.1" cy="120.7" r=".51"/>
<circle cx="234.3" cy="113.1" r=".51"/>
<circle cx="234.3" cy="120.7" r=".51"/>
<circle cx="241.9" cy="62.3" r=".51"/>
<circle cx="236.8" cy="87.7" r=".51"/>
<circle cx="247" cy="87.7" r=".51"/>
<circle cx="241.9" cy="82.6" r=".51"/>
</g>
<g font-size="3.7" fill="#c90d0c">
<text x="42.2" y="18.5">1</text>
<text x="84.4" y="18.5">2</text>
<text x="126.5" y="18.5">3</text>
<text x="168.6" y="18.5">4</text>
<text x="210.7" y="18.5">5</text>
<text x="252.8" y="18.5">6</text>
<text x="19.1" y="41.8">A</text>
<text x="275.6" y="41.8">A</text>
<text x="19.1" y="84.7">B</text>
<text x="275.6" y="84.7">B</text>
<text x="19" y="127.5">C</text>
<text x="275.5" y="127.5">C</text>
<text x="19" y="170.4">D</text>
<text x="275.5" y="170.4">D</text>
<text x="42.2" y="193.7">1</text>
<text x="84.4" y="193.7">2</text>
<text x="126.5" y="193.7">3</text>
<text x="168.6" y="193.7">4</text>
<text x="210.7" y="193.7">5</text>
<text x="252.8" y="193.7">6</text>
</g>
<g font-size="3.6" fill="#c90d0c">
<text x="182.2" y="174">NOTES:</text>
<text x="235.5" y="174">RadioLab</text>
<text x="235.5" y="179.1">By J.G.Aguado</text>
<text x="235.3" y="189.4">Sheet: 1/1</text>
</g>
<text font-size="3.2" fill="#c90d0c" x="235.5" y="184.2">not saved!</text>
<g font-size="2.5" fill="#808080">
<text x="42.8" y="28.2">VCC</text>
<text x="197.7" y="28.2">VCC</text>
<text x="256.1" y="28.2">V3.3</text>
<text x="48.9" y="31.8">RST</text>
<text x="48.9" y="34.3">VCC</text>
<text x="111.1" y="31.8">A0</text>
<text x="111.1" y="34.3">A1</text>
<text x="142.8" y="31.8">AREF</text>
<text x="211.4" y="30.3">U2</text>
<text x="111.1" y="36.9">A2</text>
<text x="111.1" y="39.4">A3</text>
<text x="111.1" y="41.9">A4</text>
<text x="160.7" y="39.9" transform="rotate(-90 160.7 39.9)">100nF</text>
<text x="164.8" y="41.8" transform="rotate(-90 164.8 41.8)">nF</text>
<text x="165.6" y="36" transform="rotate(-90 165.6 36)">C4</text>
<text x="173.2" y="41.1" transform="rotate(-90 173.2 41.1)">C5</text>
<text x="228.2" y="39.2">10uF</text>
<text x="248" y="38.8">C10</text>
<text x="258.1" y="38.8">C11</text>
<text x="48.9" y="44.5">AREF</text>
<text x="111.1" y="44.5">A5</text>
<text x="141.8" y="44.7">VCC</text>
<text x="157.9" y="46.2" transform="rotate(-90 157.9 46.2)">C6</text>
<text x="160" y="46" transform="rotate(-90 160 46)">C7</text>
<text x="164.8" y="46" transform="rotate(-90 164.8 46)">100</text>
<text x="168.4" y="45" transform="rotate(-90 168.4 45)">100nF</text>
<text x="231.2" y="44">C18</text>
<text x="248" y="43.6">10nF</text>
<text x="258.1" y="43.6">1nF</text>
<text x="47.9" y="48.6">VCC</text>
<text x="153.1" y="50.1" transform="rotate(-90 153.1 50.1)">100nF</text>
<text x="203.8" y="52.1">GND</text>
<text x="211.4" y="50.8">V_REG_LDOSMD</text>
<text x="234.3" y="52.1">GND</text>
<text x="244.4" y="52.1">GND</text>
<text x="254.6" y="52.1">GND</text>
<text x="43.2" y="58.7" transform="rotate(-90 43.2 58.7)">C1</text>
<text x="48" y="58.7" transform="rotate(-90 48 58.7)">1uF</text>
<text x="111.1" y="59.7">D2</text>
<text x="111.1" y="57.2">D1</text>
<text x="111.1" y="54.6">D0</text>
<text x="117.4" y="59.7">SDA</text>
<text x="173.2" y="56.3" transform="rotate(-90 173.2 56.3)">C8</text>
<text x="178.4" y="57.2">GND</text>
<text x="48.9" y="64.8">D+</text>
<text x="111.1" y="62.3">D3</text>
<text x="111.1" y="64.8">D4</text>
<text x="117.4" y="62.3">SCL</text>
<text x="168.4" y="60.2" transform="rotate(-90 168.4 60.2)">100nF</text>
<text x="207.8" y="61.2">V3.3</text>
<text x="251.5" y="65.8" transform="rotate(-90 251.5 65.8)">3.9nH</text>
<text x="255.8" y="61.2" transform="rotate(-90 255.8 61.2)">L1</text>
<text x="259.7" y="62.3">ANT</text>
<text x="33.2" y="67.3">GND</text>
<text x="41.9" y="71.4" transform="rotate(-90 41.9 71.4)">C2</text>
<text x="46.7" y="71.4" transform="rotate(-90 46.7 71.4)">8.2pF</text>
<text x="48.9" y="67.3">D-</text>
<text x="111.1" y="67.3">D5</text>
<text x="111.1" y="69.9">D6</text>
<text x="238.1" y="70.4">L3</text>
<text x="111.1" y="75">D8</text>
<text x="111.1" y="77.5">D9</text>
<text x="111.1" y="72.4">D7</text>
<text x="238.7" y="74.7">8.2nH</text>
<text x="55.2" y="78.8">16MHz</text>
<text x="55.2" y="81.3">X3</text>
<text x="111.1" y="80">D10</text>
<text x="111.1" y="82.6">D11</text>
<text x="183.5" y="80">D8</text>
<text x="183.5" y="82.6">D7</text>
<text x="41.9" y="84.1" transform="rotate(-90 41.9 84.1)">C3</text>
<text x="46.7" y="84.1" transform="rotate(-90 46.7 84.1)">8.2pF</text>
<text x="111.1" y="85.1">D12</text>
<text x="111.1" y="87.7">D13</text>
<text x="128.8" y="88.7">1k</text>
<text x="138.4" y="89.7" transform="rotate(-90 138.4 89.7)">w</text>
<text x="146.1" y="89.9" transform="rotate(-90 146.1 89.9)">LED3</text>
<text x="146.9" y="84.1">VCC</text>
<text x="183.5" y="85.1">D15</text>
<text x="183.5" y="87.7">D16</text>
<text x="250" y="89.4" transform="rotate(-90 250 89.4)">L2</text>
<text x="254.8" y="86.6" transform="rotate(-90 254.8 86.6)">2.7nH</text>
<text x="33.2" y="92.7">GND</text>
<text x="111.1" y="92.7">D15</text>
<text x="111.1" y="95.3">D16</text>
<text x="117.4" y="92.7">SCK</text>
<text x="117.4" y="95.3">MOSI</text>
<text x="128.2" y="93.5">R1</text>
<text x="138.4" y="95" transform="rotate(-90 138.4 95)">Yello</text>
<text x="183.5" y="90.2">D14</text>
<text x="237.8" y="94.6">C15</text>
<text x="248" y="94.6">C16</text>
<text x="111.1" y="97.8">D14</text>
<text x="117.4" y="97.8">MISO</text>
<text x="123.8" y="101.4">R2</text>
<text x="237.8" y="99.5">2.2nF</text>
<text x="248" y="99.5">4.7pF</text>
<text x="123.8" y="106.2">1k</text>
<text x="138.4" y="107.7" transform="rotate(-90 138.4 107.7)">Yello</text>
<text x="138.4" y="102.4" transform="rotate(-90 138.4 102.4)">w</text>
<text x="146.1" y="102.6" transform="rotate(-90 146.1 102.6)">LED4</text>
<text x="234.3" y="105.4">GND</text>
<text x="244.4" y="105.4">GND</text>
<text x="48.4" y="113.1">GND</text>
<text x="64.1" y="113.1">U1</text>
<text x="81.5" y="113.1">ATMEGA32U4-AU</text>
<text x="225.4" y="111.6">R8</text>
<text x="198.7" y="115.6">GND</text>
<text x="209.9" y="117.5">C14</text>
<text x="217.5" y="116.2" transform="rotate(-90 217.5 116.2)">22K</text>
<text x="222.3" y="115" transform="rotate(-90 222.3 115)">R7</text>
<text x="224.9" y="119.9">Q1</text>
<text x="225.4" y="116.4">1M</text>
<text x="66.6" y="125.2">USB</text>
<text x="113.9" y="122.2">VCC</text>
<text x="120" y="125.1">S1</text>
<text x="142.8" y="125">RA1</text>
<text x="209.9" y="122.3">33nF</text>
<text x="225.4" y="124.7">16MHz</text>
<text x="76.8" y="128.3">GND</text>
<text x="85.4" y="131.8">22</text>
<text x="135.2" y="130.8">D1</text>
<text x="135.2" y="128.3">D0</text>
<text x="206.3" y="128.3">GND</text>
<text x="216.5" y="128.3">GND</text>
<text x="225.1" y="130.2">C9</text>
<text x="235.3" y="130.2">C13</text>
<text x="45.3" y="133.6">VCC</text>
<text x="85" y="136.6">R3</text>
<text x="93.1" y="134.4">22</text>
<text x="102.2" y="135.9">D-</text>
<text x="102.2" y="133.4">D+</text>
<text x="135.2" y="133.4">D2</text>
<text x="135.2" y="135.9">D3</text>
<text x="225.1" y="135">22pF</text>
<text x="235.3" y="135">22pF</text>
<text x="66.7" y="143.3">SV1</text>
<text x="76.8" y="138.4">VBUS</text>
<text x="92.7" y="139.2">R4</text>
<text x="120" y="143.5">A6S-5104-H</text>
<text x="135.2" y="138.4">D4</text>
<text x="160.6" y="141">GND</text>
<text x="180.9" y="143.5">ANT</text>
<text x="187.9" y="142.5" transform="rotate(-90 187.9 142.5)">C17</text>
<text x="192.7" y="142.5" transform="rotate(-90 192.7 142.5)">1.5pF</text>
<text x="196.2" y="143.5">TANT</text>
<text x="226.6" y="143.5">GND</text>
<text x="44.8" y="148.8" transform="rotate(-90 44.8 148.8)">10k</text>
<text x="49.6" y="148" transform="rotate(-90 49.6 148)">R9</text>
<text x="142.8" y="148.6">RESISTOR_ARRAY_8PIN</text>
<text x="195.1" y="148.2">C12</text>
<text x="78.1" y="152.9">SV2</text>
<text x="119" y="155.2">VCC</text>
<text x="195.8" y="153.3">1.0pF</text>
<text x="51.4" y="156.2">RST</text>
<text x="69.2" y="156.2">VCC</text>
<text x="69.2" y="161.3">D11</text>
<text x="69.2" y="158.8">D12</text>
<text x="90.8" y="156.2">GND</text>
<text x="90.8" y="158.8">A5</text>
<text x="90.8" y="161.3">A4</text>
<text x="133.8" y="160.8" transform="rotate(-90 133.8 160.8)">een</text>
<text x="136.5" y="159.8">R5</text>
<text x="191.1" y="161.3">GND</text>
<text x="43.8" y="166.4" transform="rotate(-90 43.8 166.4)">S2</text>
<text x="48.9" y="166.4" transform="rotate(-90 48.9 166.4)">Reset</text>
<text x="69.2" y="166.4">D9</text>
<text x="69.2" y="163.8">D10</text>
<text x="90.8" y="166.4">A2</text>
<text x="90.8" y="163.8">A3</text>
<text x="126.1" y="167.8" transform="rotate(-90 126.1 167.8)">LED1</text>
<text x="133.8" y="163.6" transform="rotate(-90 133.8 163.6)">Gr</text>
<text x="136.5" y="164.6">470</text>
<text x="213.9" y="163.8">GND</text>
<text x="69.2" y="171.5">D5</text>
<text x="69.2" y="168.9">D6</text>
<text x="69.2" y="174">D0</text>
<text x="90.8" y="171.5">A0</text>
<text x="90.8" y="168.9">A1</text>
<text x="90.8" y="174">D1</text>
<text x="114.9" y="174">D13</text>
<text x="136.5" y="172.5">R6</text>
<text x="147.9" y="168.9">GND</text>
<text x="43.8" y="176.5">GND</text>
<text x="133.8" y="176.3" transform="rotate(-90 133.8 176.3)">Blue</text>
<text x="136.5" y="177.3">470</text>
<text x="126.1" y="180.5" transform="rotate(-90 126.1 180.5)">LED2</text>
<text x="147.9" y="181.6">GND</text>
</g>
<g font-size="2.5" fill="#c90d0c">
<text x="64.1" y="174">Tx</text>
<text x="95.9" y="174">Rx</text>
</g>
<g font-size="2.3" fill="#808080">
<text x="193.6" y="74.2">U3</text>
<text x="220.5" y="74.2">NRF24L01SMD</text>
</g>
<g font-size="2.1" fill="#808080">
<text x="59.4" y="34">14</text>
<text x="59.4" y="31.4">13</text>
<text x="66.4" y="35.1">VCC</text>
<text x="66.4" y="32.6">/RESET</text>
<text x="83.7" y="35.1">PF6(ADC6/TDO)</text>
<text x="84.6" y="32.6">PF7(ADC7(TDI)</text>
<text x="104.5" y="34">37</text>
<text x="104.5" y="31.4">36</text>
<text x="213.7" y="35.1">IN OUT</text>
<text x="59.4" y="39.1">24</text>
<text x="59.4" y="41.6">44</text>
<text x="59.4" y="36.5">34</text>
<text x="66.4" y="40.2">AVCC</text>
<text x="66.4" y="37.6">VCC1</text>
<text x="83.7" y="37.6">PF5(ADC5/TMS)</text>
<text x="83.9" y="40.2">PF4(ADC4/TCK)</text>
<text x="104.5" y="41.6">40</text>
<text x="104.5" y="39.1">39</text>
<text x="104.5" y="36.5">38</text>
<text x="213.7" y="40.2">GND</text>
<text x="59.4" y="44.1">42</text>
<text x="66.4" y="42.7">AVCC1</text>
<text x="66.4" y="45.3">AREF</text>
<text x="88.8" y="45.3">PF0(ADC0)</text>
<text x="88.8" y="42.7">PF1(ADC1)</text>
<text x="104.5" y="44.1">41</text>
<text x="213.7" y="45.3">EN</text>
<text x="218.9" y="45.3">BP</text>
<text x="60.6" y="56.8">2</text>
<text x="60.6" y="59.4">6</text>
<text x="60.6" y="54.3">7</text>
<text x="66.4" y="57.9">UVCC</text>
<text x="66.4" y="55.4">VBUS</text>
<text x="83.4" y="55.4">PD2(INT2/RXD1)</text>
<text x="83.6" y="57.9">PD3(INT3/TXD1)</text>
<text x="104.5" y="56.8">21</text>
<text x="104.5" y="54.3">20</text>
<text x="104.5" y="59.4">19</text>
<text x="60.6" y="64.4">4</text>
<text x="66.4" y="65.6">D+</text>
<text x="66.4" y="60.5">UCAP</text>
<text x="78.5" y="63">PD0(INT0/OC0B/SCL)</text>
<text x="83.2" y="65.6">PD4(ICP1/ADC8)</text>
<text x="84.7" y="60.5">PD1(INT1/SDA)</text>
<text x="104.5" y="64.4">25</text>
<text x="104.5" y="61.9">18</text>
<text x="60.6" y="67">3</text>
<text x="66.4" y="68.1">D-</text>
<text x="77.8" y="70.6">PD7(OC4D/ADC10/T0)</text>
<text x="82" y="68.1">PC6(OC3A/OC4A)</text>
<text x="104.5" y="69.5">27</text>
<text x="104.5" y="67">31</text>
<text x="59.4" y="72.1">17</text>
<text x="66.4" y="73.2">XTAL1</text>
<text x="84.1" y="73.2">PE6(INT.6/AIN0)</text>
<text x="87.7" y="75.7">PB4(ADC11)</text>
<text x="104.5" y="74.6">28</text>
<text x="104.5" y="77.1">29</text>
<text x="104.5" y="72.1">1</text>
<text x="208.5" y="72.6" transform="rotate(-90 208.5 72.6)">18</text>
<text x="211" y="72.6" transform="rotate(-90 211 72.6)">15</text>
<text x="213.6" y="72.6" transform="rotate(-90 213.6 72.6)">7</text>
<text x="74.7" y="80.8">PB6(OC1B/OC4B/ADC13)</text>
<text x="74.7" y="78.3">PB5(OC1A/ADC12/OC4B)</text>
<text x="77.2" y="83.3">PB7(OC0A/OC1C/RTS)</text>
<text x="104.5" y="79.7">30</text>
<text x="104.5" y="82.2">12</text>
<text x="190.1" y="79.7">1</text>
<text x="190.1" y="82.2">2</text>
<text x="196" y="80.8">CE</text>
<text x="196" y="83.3">CSN</text>
<text x="209.6" y="81.8" transform="rotate(-90 209.6 81.8)">VDD</text>
<text x="212.2" y="81.8" transform="rotate(-90 212.2 81.8)">VDD</text>
<text x="214.7" y="81.8" transform="rotate(-90 214.7 81.8)">VDD</text>
<text x="221.4" y="83.3">ANT2</text>
<text x="231.5" y="82.2">13</text>
<text x="59.4" y="84.8">16</text>
<text x="59.4" y="87.3">33</text>
<text x="66.4" y="85.9">XTAL2</text>
<text x="66.4" y="88.4">PE2(HWB)PC7(ICP3/CLK0/OC4A)</text>
<text x="79" y="85.9">PD6(T1/ADC9/OC4D)</text>
<text x="104.5" y="89.8">8</text>
<text x="104.5" y="84.8">26</text>
<text x="104.5" y="87.3">32</text>
<text x="190.1" y="87.3">4</text>
<text x="190.1" y="89.8">5</text>
<text x="190.1" y="84.8">3</text>
<text x="196" y="88.4">MOSI</text>
<text x="196" y="85.9">SCK</text>
<text x="218.5" y="88.4">VDD_PA</text>
<text x="221.4" y="85.9">ANT1</text>
<text x="231.5" y="87.3">11</text>
<text x="231.5" y="84.8">12</text>
<text x="60.6" y="94.9">5</text>
<text x="90" y="93.5">PB1(SCK)</text>
<text x="91.6" y="91">PB0(SS)</text>
<text x="104.5" y="94.9">10</text>
<text x="104.5" y="92.4">9</text>
<text x="190.1" y="92.4">6</text>
<text x="196" y="91">MISO</text>
<text x="196" y="93.5">IRQ</text>
<text x="59.4" y="97.5">15</text>
<text x="59.4" y="100">23</text>
<text x="66.4" y="98.6">GND</text>
<text x="66.4" y="96">UGND</text>
<text x="66.4" y="101.1">GND1</text>
<text x="83.7" y="98.6">PB3(PDO/MISO)</text>
<text x="84.8" y="96">PB2(PDI/MOSI)</text>
<text x="104.5" y="97.5">11</text>
<text x="202" y="98" transform="rotate(-90 202 98)">VSS</text>
<text x="204.5" y="98" transform="rotate(-90 204.5 98)">VSS</text>
<text x="207.1" y="98" transform="rotate(-90 207.1 98)">VSS</text>
<text x="209.6" y="98" transform="rotate(-90 209.6 98)">VSS</text>
<text x="212.2" y="98" transform="rotate(-90 212.2 98)">VSS</text>
<text x="217.2" y="98" transform="rotate(-90 217.2 98)">DVDD</text>
<text x="219.8" y="98" transform="rotate(-90 219.8 98)">IREF</text>
<text x="224.9" y="98" transform="rotate(-90 224.9 98)">XC2</text>
<text x="227.4" y="98" transform="rotate(-90 227.4 98)">XC1</text>
<text x="59.4" y="102.5">35</text>
<text x="59.4" y="105.1">43</text>
<text x="66.4" y="103.7">GND2</text>
<text x="66.4" y="106.2">GND3</text>
<text x="85" y="103.7">PD5(XCK/CTS)</text>
<text x="104.5" y="102.5">22</text>
<text x="200.9" y="103.9" transform="rotate(-90 200.9 103.9)">0</text>
<text x="203.4" y="103.9" transform="rotate(-90 203.4 103.9)">8</text>
<text x="206" y="105.1" transform="rotate(-90 206 105.1)">14</text>
<text x="208.5" y="105.1" transform="rotate(-90 208.5 105.1)">17</text>
<text x="211" y="105.1" transform="rotate(-90 211 105.1)">20</text>
<text x="216.1" y="105.1" transform="rotate(-90 216.1 105.1)">19</text>
<text x="218.7" y="105.1" transform="rotate(-90 218.7 105.1)">16</text>
<text x="223.7" y="103.9" transform="rotate(-90 223.7 103.9)">9</text>
<text x="226.3" y="105.1" transform="rotate(-90 226.3 105.1)">10</text>
<text x="64.6" y="129">GND</text>
<text x="67.3" y="131.6">ID</text>
<text x="72.1" y="130.5">4</text>
<text x="72.1" y="127.9">5</text>
<text x="118.4" y="127.9">6</text>
<text x="118.4" y="130.5">7</text>
<text x="130.5" y="130.5">4</text>
<text x="130.5" y="127.9">5</text>
<text x="66.6" y="134.1">D+</text>
<text x="67.1" y="136.7">D-</text>
<text x="72.1" y="135.5">2</text>
<text x="72.1" y="133">3</text>
<text x="118.4" y="133">8</text>
<text x="118.4" y="135.5">9</text>
<text x="130.5" y="135.5">2</text>
<text x="130.5" y="133">3</text>
<text x="64.9" y="139.2">VCC</text>
<text x="72.1" y="138.1">1</text>
<text x="117.2" y="138.1">10</text>
<text x="130.5" y="138.1">1</text>
<text x="74.6" y="155.9">16</text>
<text x="86.8" y="155.9">15</text>
<text x="74.6" y="160.9">12</text>
<text x="74.6" y="158.4">14</text>
<text x="86.8" y="160.9">11</text>
<text x="86.8" y="158.4">13</text>
<text x="74.6" y="163.5">10</text>
<text x="75.8" y="166">8</text>
<text x="86.8" y="166">7</text>
<text x="86.8" y="163.5">9</text>
<text x="75.8" y="173.6">2</text>
<text x="75.8" y="171.1">4</text>
<text x="75.8" y="168.6">6</text>
<text x="86.8" y="173.6">1</text>
<text x="86.8" y="171.1">3</text>
<text x="86.8" y="168.6">5</text>
</g>
<g font-size="1.8" fill="#c90d0c">
<text x="129.9" y="131.3" transform="rotate(-90 129.9 131.3)">4</text>
<text x="129.9" y="128.7" transform="rotate(-90 129.9 128.7)">5</text>
<text x="129.9" y="136.4" transform="rotate(-90 129.9 136.4)">2</text>
<text x="129.9" y="133.9" transform="rotate(-90 129.9 133.9)">3</text>
<text x="121.5" y="140.6" transform="rotate(-90 121.5 140.6)">ON</text>
<text x="129.9" y="138.7" transform="rotate(-90 129.9 138.7)">1</text>
</g>
</svg>
